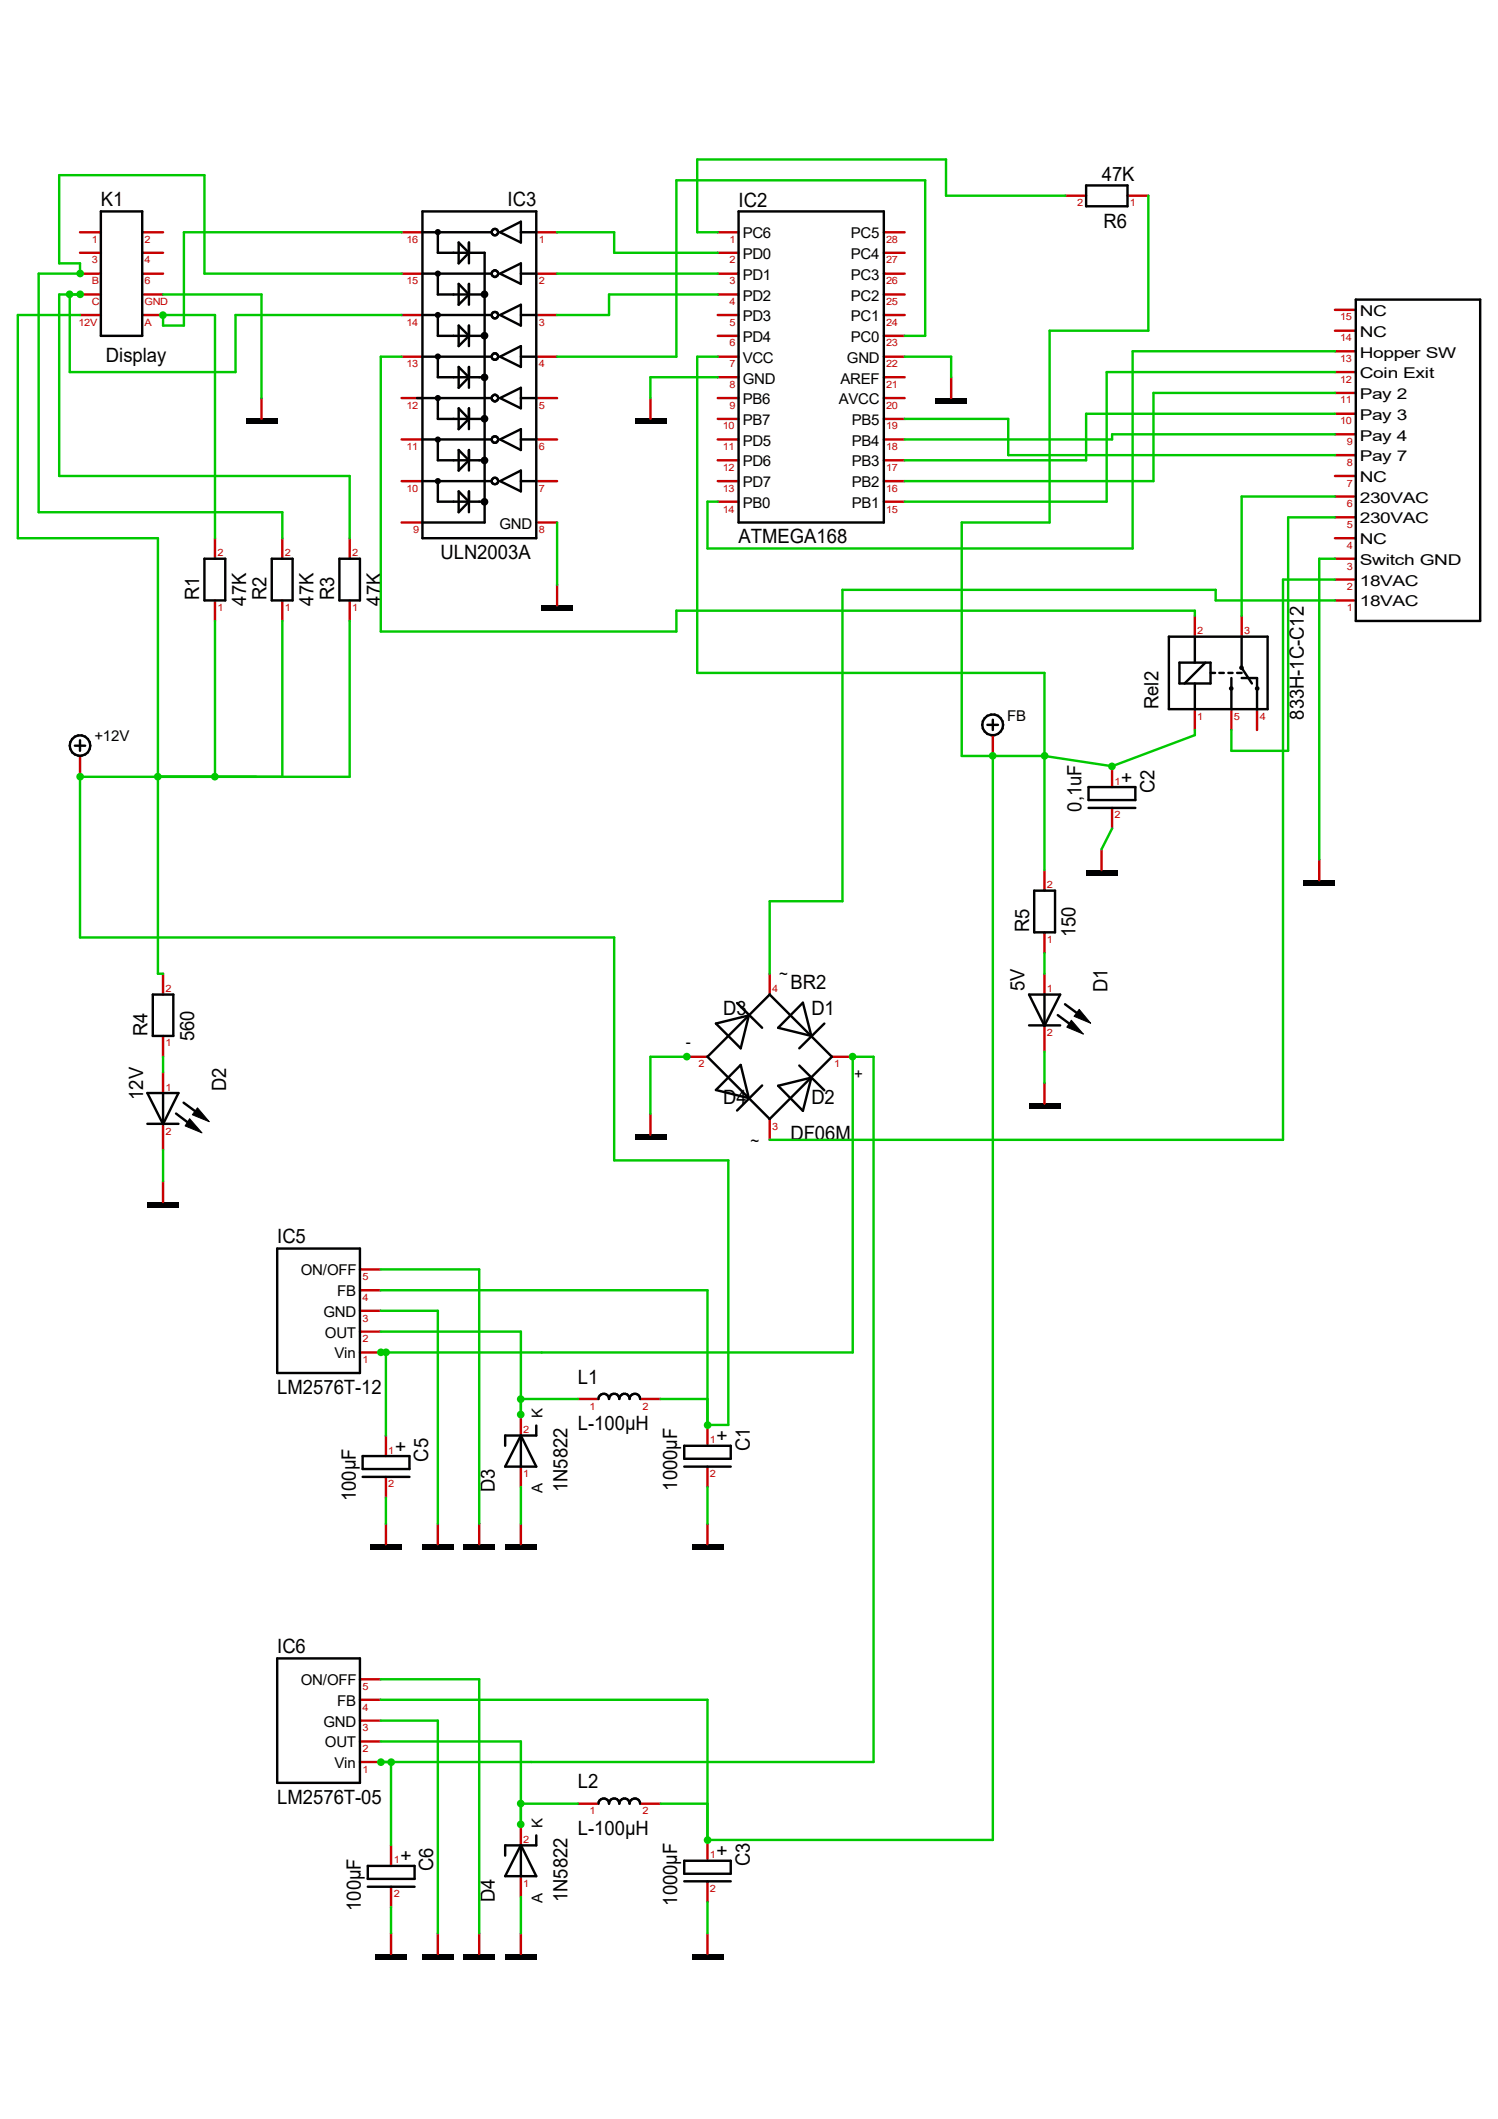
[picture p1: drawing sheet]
<svg xmlns="http://www.w3.org/2000/svg" width="210mm" height="297mm" viewBox="0 0 210 297" stroke-linecap="round" stroke-linejoin="round" font-family="sans-serif">
<path d="M149.4 27.4h2.9M158.1 27.4h2.9" fill="none" stroke="#c80000" stroke-width=".34"/>
<path d="M152.3 26h5.8v2.9h-5.8z" fill="none" stroke="#000001" stroke-width=".34"/>
<path d="M97 216.5h4.4v.7h-4.4z" fill-rule="evenodd" fill="#000001"/>
<path d="M99.2 213.6v2.9" fill="none" stroke="#c80000" stroke-width=".34"/>
<path d="M70.8 216.5h4.4v.7h-4.4z" fill-rule="evenodd" fill="#000001"/>
<path d="M73 213.6v2.9" fill="none" stroke="#c80000" stroke-width=".34"/>
<path d="M65 216.5h4.4v.7h-4.4z" fill-rule="evenodd" fill="#000001"/>
<path d="M67.2 213.6v2.9" fill="none" stroke="#c80000" stroke-width=".34"/>
<path d="M59.2 216.5h4.4v.7h-4.4z" fill-rule="evenodd" fill="#000001"/>
<path d="M61.4 213.6v2.9" fill="none" stroke="#c80000" stroke-width=".34"/>
<path d="M97 273.9h4.4v.7h-4.4z" fill-rule="evenodd" fill="#000001"/>
<path d="M99.2 271v2.9" fill="none" stroke="#c80000" stroke-width=".34"/>
<path d="M70.8 273.9h4.4v.7h-4.4z" fill-rule="evenodd" fill="#000001"/>
<path d="M73 271v2.9" fill="none" stroke="#c80000" stroke-width=".34"/>
<path d="M65 273.9h4.4v.7h-4.4z" fill-rule="evenodd" fill="#000001"/>
<path d="M67.2 271v2.9" fill="none" stroke="#c80000" stroke-width=".34"/>
<path d="M59.2 273.9h4.4v.7h-4.4z" fill-rule="evenodd" fill="#000001"/>
<path d="M61.4 271v2.9" fill="none" stroke="#c80000" stroke-width=".34"/>
<path d="M51.9 216.5h4.4v.7h-4.4z" fill-rule="evenodd" fill="#000001"/>
<path d="M54.1 213.6v2.9" fill="none" stroke="#c80000" stroke-width=".34"/>
<path d="M52.7 273.9h4.3v.7h-4.3z" fill-rule="evenodd" fill="#000001"/>
<g fill="none" stroke="#c80000" stroke-width=".34">
<path d="M11.2 106v2.9M139.2 103v3M50.5 177.9h2.9M50.5 180.8h2.9M50.5 183.7h2.9M50.5 186.6h2.9M50.5 189.6h2.9M73 198.3v2.9M81 196.1h2.9M89.7 196.1h2.9M99.2 199.7v2.9M54.1 201.2v2.9"/>
<path d="M54.1 207v2.9M73 205.6v2.8M99.2 205.6v2.8M50.5 235.4h2.9M50.5 238.3h2.9M50.5 241.2h2.9M50.5 244.1h2.9M50.5 247h2.9M54.8 258.6v2.9M73 255.7v2.9M81 252.8h2.9M89.7 252.8h2.9"/>
<path d="M99.2 257.9v2.9M54.8 264.5v2.8M54.8 271v2.9M73 263v2.9M99.2 263.7v2.9"/>
</g>
<g fill="none" stroke="#000001" stroke-width=".34">
<path d="M10.5 104.5h1.4M11.2 103.8v1.4M138.4 101.6h1.5M139.2 100.9v1.4M38.9 175h11.6v17.4h-11.6zM75.2 199.8v1.4h-4.4v1.4M83.9 196.1a.74 .74 0 0 1 .7-.7 .74 .74 0 0 1 .8 .7 .72 .72 0 0 1 .7-.7 .72 .72 0 0 1 .7 .7 .72 .72 0 0 1 .7-.7 .72 .72 0 0 1 .8 .7 .74 .74 0 0 1 .7-.7 .74 .74 0 0 1 .7 .7M50.8 207h6.6M50.8 204.1h6.6v1.8h-6.6zM73 201.2l2.2 4.4h-4.4zM73 201.2v4.4M95.9 202.6h6.5v1.9h-6.5z"/>
<path d="M95.9 205.6h6.5M38.9 232.5h11.6v17.4h-11.6zM73 258.6l2.2 4.4h-4.4zM73 258.6v4.4M75.2 257.3v1.4h-4.4v1.4M83.9 252.8a.74 .74 0 0 1 .7-.7 .74 .74 0 0 1 .8 .7 .72 .72 0 0 1 .7-.7 .72 .72 0 0 1 .7 .7 .72 .72 0 0 1 .7-.7 .72 .72 0 0 1 .8 .7 .74 .74 0 0 1 .7-.7 .74 .74 0 0 1 .7 .7M51.6 264.5h6.5M51.6 261.5h6.5v1.9h-6.5zM95.9 263.7h6.5M95.9 260.8h6.5v1.8h-6.5z"/>
<circle cx="11.2" cy="104.5" r="1.44"/>
<circle cx="139.2" cy="101.6" r="1.46"/>
</g>
<path d="M34.5 58.7h4.4v.7h-4.4z" fill-rule="evenodd" fill="#000001"/>
<path d="M36.7 55.8v2.9" fill="none" stroke="#c80000" stroke-width=".34"/>
<path d="M144.3 154.7h4.3v.7h-4.3z" fill-rule="evenodd" fill="#000001"/>
<path d="M146.4 151.8v2.9" fill="none" stroke="#c80000" stroke-width=".34"/>
<path d="M20.7 168.5h4.3v.7h-4.3z" fill-rule="evenodd" fill="#000001"/>
<path d="M22.9 136.5v2.9M146.4 122v2.8M146.4 130.7v2.9M22.9 145.2v2.9M22.9 165.6v2.9" fill="none" stroke="#c80000" stroke-width=".34"/>
<path d="M21.4 139.4h2.9v5.8h-2.9zM145 124.8h2.9v5.9h-2.9z" fill="none" stroke="#000001" stroke-width=".34"/>
<path d="M131.2 55.8h4.4v.7h-4.4z" fill-rule="evenodd" fill="#000001"/>
<path d="M133.3 52.9v2.9" fill="none" stroke="#c80000" stroke-width=".34"/>
<path d="M75.9 84.9h4.4v.7h-4.4z" fill-rule="evenodd" fill="#000001"/>
<path d="M30.1 75.4v2.9M39.6 75.4v2.9M49 75.4v2.9M30.1 84.2v2.8M39.6 84.2v2.8M49 84.2v2.8M78.1 82v2.9M146.4 136.5v2.9M22.9 150.3v2.9M22.9 157.6v3.6M146.4 143.8v3.6" fill="none" stroke="#c80000" stroke-width=".34"/>
<g fill="none" stroke="#000001" stroke-width=".34">
<path d="M28.7 78.3h2.9v5.9h-2.9zM38.1 78.3h2.9v5.9h-2.9zM47.6 78.3h2.9v5.9h-2.9zM144.3 139.4h4.3l-2.2 4.4zM146.4 139.4v4.4M20.7 157.5h4.3M20.7 153.2h4.3l-2.1 4.4zM22.9 153.2v4.4M24.7 156.1l2.4 1.8M25.7 154.6l2.5 1.7M144.3 143.7h4.3M148.3 142.3l2.4 1.8"/>
<path d="M149.3 140.8l2.4 1.7"/>
</g>
<g fill="#000001" stroke="#000001" stroke-width=".14">
<path d="M27.7 155.3l1.6 1.9-2.3-.9z"/>
<path d="M26.6 156.8l1.7 2-2.3-1z"/>
<path d="M151.3 141.5l1.6 1.9-2.3-.9z"/>
<path d="M150.2 143l1.7 1.9-2.3-.9z"/>
</g>
<g fill="#000001">
<circle cx="67.9" cy="70.3" r=".54"/>
<circle cx="67.9" cy="64.5" r=".54"/>
<circle cx="67.9" cy="58.7" r=".54"/>
<circle cx="67.9" cy="52.9" r=".54"/>
<circle cx="67.9" cy="47.1" r=".54"/>
<circle cx="67.9" cy="41.3" r=".54"/>
<circle cx="61.4" cy="67.4" r=".43"/>
<circle cx="61.4" cy="61.6" r=".43"/>
<circle cx="61.4" cy="55.8" r=".43"/>
<circle cx="61.4" cy="50" r=".43"/>
<circle cx="61.4" cy="44.2" r=".43"/>
<circle cx="61.4" cy="38.4" r=".43"/>
<circle cx="61.4" cy="32.5" r=".43"/>
</g>
<g fill="none" stroke="#c80000" stroke-width=".34">
<path d="M56.3 38.4h2.9M56.3 32.6h2.9M75.2 38.4h2.9M75.2 32.6h2.9M56.3 44.2h2.9M56.3 50h2.9M56.3 55.8h2.9M75.2 44.2h2.9M75.2 50h2.9M75.2 55.8h2.9M56.3 61.6h2.9M56.3 67.4h2.9"/>
<path d="M56.3 73.2h2.9M75.2 61.6h2.9M75.2 67.4h2.9M75.2 73.2h2.9"/>
</g>
<g fill="none" stroke="#000001" stroke-width=".34">
<path d="M59.2 29.6h16v45.8h-16zM59.2 32.6h9.7M59.2 38.4h9.7M61.4 32.6v2.8h6.5v37.8h-8.7M61.4 38.4v2.9h6.5M64.3 34l1.4 1.4-1.4 1.5zM64.3 39.8l1.4 1.5-1.4 1.4zM65.7 34v2.9M65.7 39.8v2.9M70.1 32.6l2.9-1.5v2.9zM70.1 38.4l2.9-1.5v2.9zM73 32.6h2.2"/>
<path d="M73 38.4h2.2M58.5 55.8h10.4M59.2 44.2h9.7M59.2 50h9.7M61.4 44.2v2.9h6.5M61.4 50v2.9h6.5M61.4 55.8v2.9h6.5M64.3 45.6l1.4 1.5-1.4 1.4zM64.3 51.4l1.4 1.5-1.4 1.5zM64.3 57.2l1.4 1.5-1.4 1.5zM65.7 45.6v2.9M65.7 51.4v3"/>
<path d="M65.7 57.2v3M70.1 44.2l2.9-1.5v2.9zM70.1 50l2.9-1.5v2.9zM70.1 55.8l2.9-1.4v2.8zM73 44.2h2.2M73 50h2.2M73 55.8h2.2M59.2 61.6h9.7M59.2 67.4h9.7M61.4 61.6v2.9h6.5M61.4 67.4v2.9h6.5M64.3 63.1l1.4 1.4-1.4 1.5z"/>
<path d="M64.3 68.9l1.4 1.4-1.4 1.5zM65.7 63.1v2.9M65.7 68.9v2.9M70.1 67.4l2.9-1.4v2.9zM70.1 61.6l2.9-1.4v2.9zM73 61.6h2.2M73 67.4h2.2"/>
<circle cx="69.4" cy="32.5" r=".46"/>
<circle cx="69.4" cy="38.3" r=".46"/>
<circle cx="69.4" cy="50" r=".46"/>
<circle cx="69.4" cy="44.2" r=".46"/>
<circle cx="69.4" cy="55.8" r=".46"/>
<circle cx="69.4" cy="61.6" r=".46"/>
<circle cx="69.4" cy="67.4" r=".46"/>
</g>
<path d="M89 159h4.4v.8h-4.4z" fill-rule="evenodd" fill="#000001"/>
<path d="M107.9 136.5v2.9M91.2 156.1v2.9M96.3 148.1h2.9M107.9 156.8v3M116.6 148.1h2.9" fill="none" stroke="#c80000" stroke-width=".34"/>
<path d="M107.9 139.4l8.7 8.7-8.7 8.7-8.7-8.7zM100.4 143.5l4.6-1.2-1.2 4.6zM103.3 140.6l3.5 3.5M103.8 149.3l1.2 4.6-4.6-1.1zM106.8 152.1l-3.5 3.6M109.1 152.2l4.6-1.2-1.1 4.7zM112.1 149.4l3.5 3.4M112.6 140.5l1.1 4.7-4.6-1.1zM115.6 143.5l-3.5 3.4" fill="none" stroke="#000001" stroke-width=".34"/>
<g fill="#000001">
<circle cx="172.6" cy="96.5" r=".33"/>
<circle cx="176.3" cy="96.5" r=".33"/>
<circle cx="174.1" cy="93.6" r=".33"/>
</g>
<path d="M167.5 86.3v2.9M167.5 99.4v2.9M172.6 99.4v2.9M174.1 86.3v2.9M176.2 99.4v2.9" fill="none" stroke="#c80000" stroke-width=".34"/>
<path d="M163.9 89.2h13.8v10.2h-13.8zM165.4 92.9h4.3v2.9h-4.3zM167.5 89.2v3.7M167.5 95.8v3.6M169 92.9l-2.9 2.9M169.7 94.3h.6M170.9 94.3h.7M172.2 94.3h.6M172.6 95v4.4M173.4 94.3h.7M174.1 89.2v4.4l1.4 2.2M174.1 95h2.1v4.4" fill="none" stroke="#000001" stroke-width=".34"/>
<path d="M89 58.7h4.4v.7h-4.4z" fill-rule="evenodd" fill="#000001"/>
<g fill="none" stroke="#c80000" stroke-width=".34">
<path d="M100.6 38.4h2.9M100.6 35.4h2.9M100.6 32.6h2.9M123.9 38.4h2.9M123.9 35.4h2.9M123.9 32.6h2.9M91.2 55.8v2.9M100.6 58.7h2.9M100.6 55.8h2.9M100.6 52.9h2.9M100.6 50h2.9M100.6 47.1h2.9"/>
<path d="M100.6 44.2h2.9M100.6 41.3h2.9M123.9 58.7h2.9M123.9 55.8h2.9M123.9 52.9h2.9M123.9 50h2.9M123.9 47.1h2.9M123.9 44.2h2.9M123.9 41.3h2.9M100.6 70.3h2.9M100.6 67.4h2.9M100.6 64.5h2.9"/>
<path d="M100.6 61.6h2.9M123.9 70.3h2.9M123.9 67.4h2.9M123.9 64.5h2.9M123.9 61.6h2.9"/>
</g>
<path d="M103.5 29.6h20.4v43.6h-20.4z" fill="none" stroke="#000001" stroke-width=".34"/>
<path d="M152.3 122h4.3v.7h-4.3z" fill-rule="evenodd" fill="#000001"/>
<g fill="none" stroke="#c80000" stroke-width=".34">
<path d="M11.2 32.6h2.9M11.2 35.4h2.9M11.2 38.4h2.9M19.9 32.6h3M19.9 35.4h3M19.9 38.4h3M11.2 41.3h2.9M11.2 44.2h2.9M19.9 41.3h3M19.9 44.2h3M154.4 119v3M155.9 107.4v2.9"/>
<path d="M155.9 113.2v2.9"/>
</g>
<path d="M14.1 29.6h5.8v17.5h-5.8zM152.6 113.2h6.6M152.6 110.3h6.6v1.8h-6.6z" fill="none" stroke="#000001" stroke-width=".34"/>
<path d="M182.8 123.4h4.4v.7h-4.4z" fill-rule="evenodd" fill="#000001"/>
<g fill="none" stroke="#c80000" stroke-width=".34">
<path d="M187.2 58h2.9M187.2 55.1h2.9M187.2 52.2h2.9M187.2 49.2h2.9M187.2 46.4h2.9M187.2 43.4h2.9M187.2 78.3h2.9M187.2 75.4h2.9M187.2 72.5h2.9M187.2 69.6h2.9M187.2 66.7h2.9M187.2 63.8h2.9"/>
<path d="M187.2 60.9h2.9M187.2 84.2h2.9M187.2 81.2h2.9M185 120.5v2.9"/>
</g>
<path d="M190.1 42h17.4v45h-17.4z" fill="none" stroke="#000001" stroke-width=".34"/>
<path d="M149.4 27.4h-16.8v-5h-34.9v10.2h2.9" fill="none" stroke="#00c800" stroke-width=".34"/>
<circle cx="73" cy="198.3" r=".54" fill="#00c800"/>
<path d="M73 196.1v2.2" fill="none" stroke="#00c800" stroke-width=".34"/>
<circle cx="73" cy="196.1" r=".54" fill="#00c800"/>
<path d="M161 27.4v19h-13.8v26.8h-12.4v32.8h11.6v16M167.5 102.3v.7l-11.6 4.4M53.4 186.6h19.6v11.7M73 196.1h8" fill="none" stroke="#00c800" stroke-width=".34"/>
<circle cx="155.9" cy="107.4" r=".54" fill="#00c800"/>
<path d="M100.6 50h-2.9v44.3h48.7v11.7" fill="none" stroke="#00c800" stroke-width=".34"/>
<circle cx="146.5" cy="105.9" r=".54" fill="#00c800"/>
<path d="M146.4 106l9.5 1.4" fill="none" stroke="#00c800" stroke-width=".34"/>
<circle cx="139.2" cy="105.9" r=".54" fill="#00c800"/>
<path d="M139.2 106v151.9" fill="none" stroke="#00c800" stroke-width=".34"/>
<circle cx="99.2" cy="257.9" r=".54" fill="#00c800"/>
<path d="M53.4 238.3h45.8v19.6h40M92.6 252.8h6.6" fill="none" stroke="#00c800" stroke-width=".34"/>
<circle cx="73" cy="255.7" r=".54" fill="#00c800"/>
<path d="M73 252.8v2.9" fill="none" stroke="#00c800" stroke-width=".34"/>
<circle cx="73" cy="252.8" r=".54" fill="#00c800"/>
<path d="M53.4 180.8h45.8v18.9M92.6 196.1h6.6M53.4 244.1h19.6v11.6M73 252.8h8" fill="none" stroke="#00c800" stroke-width=".34"/>
<circle cx="99.2" cy="199.7" r=".54" fill="#00c800"/>
<path d="M11.2 108.9v22.5h74.9v31.2h16v37.1h-2.9" fill="none" stroke="#00c800" stroke-width=".34"/>
<circle cx="11.2" cy="108.9" r=".54" fill="#00c800"/>
<path d="M11.2 44.2h-8.7v31.2h19.6v61.1h.8M30.1 87v21.9M49 87v21.9h-26.9" fill="none" stroke="#00c800" stroke-width=".34"/>
<circle cx="30.1" cy="108.9" r=".54" fill="#00c800"/>
<path d="M22.1 108.9h8" fill="none" stroke="#00c800" stroke-width=".34"/>
<circle cx="22.1" cy="108.9" r=".54" fill="#00c800"/>
<path d="M56.3 50h-2.9v38.5h41.4v-2.9h72.7v.7M126.8 47.1h2.9v-21.8h-34.9v24.7h-16.7M187.2 72.5h-6.6v32.7h-8v-2.9M187.2 69.6h-13.1v16.7M39.6 87v21.9h-28.4M187.2 81.2h-7.3v78.6h-72M187.2 84.2h-16.8v-1.5h-52.3v43.6h-10.2v10.2M146.4 133.6v2.9M22.9 148.1v2.2" fill="none" stroke="#00c800" stroke-width=".34"/>
<circle cx="22.8" cy="44.2" r=".54" fill="#00c800"/>
<path d="M56.3 32.6h-30.5v13h-2.9v-1.4h7.2v31.2" fill="none" stroke="#00c800" stroke-width=".34"/>
<circle cx="11.2" cy="38.3" r=".54" fill="#00c800"/>
<path d="M56.3 38.4h-27.6v-13.8h-20.4v12.3h2.9v1.5h-5.8v33.4h34.2v3.6" fill="none" stroke="#00c800" stroke-width=".34"/>
<circle cx="11.2" cy="41.3" r=".54" fill="#00c800"/>
<path d="M9.8 41.3h1.4" fill="none" stroke="#00c800" stroke-width=".34"/>
<circle cx="9.8" cy="41.3" r=".54" fill="#00c800"/>
<path d="M78.1 38.4h22.5M78.1 32.6h8v2.8h14.5M9.8 41.3v10.9h23.2v-8h23.3M11.2 41.3h-2.9v25.4h40.7v8.7M100.6 41.3h-15.2v2.9h-7.3M54.8 247v11.6" fill="none" stroke="#00c800" stroke-width=".34"/>
<g fill="#00c800">
<circle cx="54.8" cy="247" r=".54"/>
<circle cx="53.4" cy="247" r=".54"/>
</g>
<path d="M54.1 189.6v11.6M53.4 247h1.4" fill="none" stroke="#00c800" stroke-width=".34"/>
<g fill="#00c800">
<circle cx="54.1" cy="189.5" r=".54"/>
<circle cx="53.4" cy="189.5" r=".54"/>
</g>
<path d="M53.4 189.6h66.1v-41.5h3v98.9h-67.7" fill="none" stroke="#00c800" stroke-width=".34"/>
<circle cx="119.5" cy="148.1" r=".54" fill="#00c800"/>
<g fill="none" stroke="#00c800" stroke-width=".34">
<path d="M126.8 58.7h14.6v5.1h45.8M187.2 58h-34.9v6.5h-25.5M187.2 55.1h-25.5v12.3h-34.9M187.2 49.2h-28.4v27.7h-59.6v-6.6h1.4M187.2 52.2h-32v18.1h-28.4M187.2 60.9h-31.3v.7h-29.1M53.4 177.9h13.8v35.7M53.4 183.7h8v29.9M54.1 209.9v3.7M73 208.4v5.2M99.2 208.4v5.2M53.4 235.4h13.8v35.6"/>
<path d="M53.4 241.2h8v29.8M54.8 267.3v3.7M73 265.9v5.1M99.2 266.6v4.4"/>
</g>
<circle cx="96.3" cy="148.1" r=".54" fill="#00c800"/>
<path d="M22.9 41.3h13.8v14.5M100.6 52.9h-9.4v2.9M126.8 50h6.5v2.9M78.1 73.2v8.8M187.2 78.3h-2.2v42.2M155.9 116.1l-1.5 2.9M96.3 148.1h-5.1v8M146.4 147.4v4.4M22.9 161.2v4.4" fill="none" stroke="#00c800" stroke-width=".34"/>
<g font-size="2.8" fill="#000001">
<text x="14.1" y="28.9">K1</text>
<text x="71.2" y="28.9">IC3</text>
<text x="103.5" y="29">IC2</text>
<text x="154.5" y="25.4">47K</text>
<text x="154.7" y="31.9">R6</text>
<text x="14.9" y="50.7">Display</text>
<text x="103.5" y="76.1">ATMEGA168</text>
<text x="61.8" y="78.3">ULN2003A</text>
<text x="27.9" y="84.2" transform="rotate(-90 27.9 84.2)">R1</text>
<text x="34.5" y="84.9" transform="rotate(-90 34.5 84.9)">47K</text>
<text x="37.4" y="84.2" transform="rotate(-90 37.4 84.2)">R2</text>
<text x="43.9" y="84.9" transform="rotate(-90 43.9 84.9)">47K</text>
<text x="46.9" y="84.2" transform="rotate(-90 46.9 84.2)">R3</text>
<text x="53.4" y="84.9" transform="rotate(-90 53.4 84.9)">47K</text>
<text x="162.4" y="99.4" transform="rotate(-90 162.4 99.4)">Rel2</text>
<text x="182.8" y="100.9" transform="rotate(-90 182.8 100.9)">833H-1C-C12</text>
<text x="151.6" y="113.7" transform="rotate(-90 151.6 113.7)">0,1uF</text>
<text x="158.9" y="109.7" transform="rotate(-90 158.9 109.7)">+</text>
<text x="161.8" y="111.1" transform="rotate(-90 161.8 111.1)">C2</text>
<text x="144.3" y="130.7" transform="rotate(-90 144.3 130.7)">R5</text>
<text x="150.8" y="131.4" transform="rotate(-90 150.8 131.4)">150</text>
<text x="101.4" y="142.3">D3</text>
<text x="110.8" y="138.7">BR2</text>
<text x="113.7" y="142.3">D1</text>
<text x="143.6" y="138.9" transform="rotate(-90 143.6 138.9)">5V</text>
<text x="155.3" y="139.1" transform="rotate(-90 155.3 139.1)">D1</text>
<text x="20.7" y="145.2" transform="rotate(-90 20.7 145.2)">R4</text>
<text x="27.2" y="145.9" transform="rotate(-90 27.2 145.9)">560</text>
<text x="20.1" y="154.2" transform="rotate(-90 20.1 154.2)">12V</text>
<text x="31.7" y="152.9" transform="rotate(-90 31.7 152.9)">D2</text>
<text x="101.4" y="154.7">D4</text>
<text x="113.7" y="154.7">D2</text>
<text x="110.8" y="159.8">DF06M</text>
<text x="38.9" y="174.3">IC5</text>
<text x="38.9" y="195.4">LM2576T-12</text>
<text x="81" y="193.9">L1</text>
<text x="57.2" y="203.5" transform="rotate(-90 57.2 203.5)">+</text>
<text x="81" y="200.5">L-100µH</text>
<text x="102.2" y="202" transform="rotate(-90 102.2 202)">+</text>
<text x="105.1" y="203.4" transform="rotate(-90 105.1 203.4)">C1</text>
<text x="60" y="204.9" transform="rotate(-90 60 204.9)">C5</text>
<text x="69.4" y="209.2" transform="rotate(-90 69.4 209.2)">D3</text>
<text x="79.5" y="209.2" transform="rotate(-90 79.5 209.2)">1N5822</text>
<text x="95" y="209" transform="rotate(-90 95 209)">1000µF</text>
<text x="49.9" y="210.4" transform="rotate(-90 49.9 210.4)">100µF</text>
<text x="38.9" y="231.7">IC6</text>
<text x="81" y="250.6">L2</text>
<text x="38.9" y="252.8">LM2576T-05</text>
<text x="81" y="257.2">L-100µH</text>
<text x="57.9" y="260.9" transform="rotate(-90 57.9 260.9)">+</text>
<text x="60.7" y="262.3" transform="rotate(-90 60.7 262.3)">C6</text>
<text x="102.2" y="260.1" transform="rotate(-90 102.2 260.1)">+</text>
<text x="105.1" y="261.6" transform="rotate(-90 105.1 261.6)">C3</text>
<text x="50.6" y="267.8" transform="rotate(-90 50.6 267.8)">100µF</text>
<text x="69.4" y="266.6" transform="rotate(-90 69.4 266.6)">D4</text>
<text x="79.5" y="266.6" transform="rotate(-90 79.5 266.6)">1N5822</text>
<text x="95" y="267.1" transform="rotate(-90 95 267.1)">1000µF</text>
</g>
<g font-size="2.1" fill="#000001">
<text x="104.1" y="33.4">PC6</text>
<text x="119.3" y="33.4">PC5</text>
<text x="104.1" y="39.2">PD1</text>
<text x="104.1" y="36.3">PD0</text>
<text x="119.3" y="39.2">PC3</text>
<text x="119.3" y="36.3">PC4</text>
<text x="104.1" y="47.9">PD4</text>
<text x="104.1" y="45">PD3</text>
<text x="104.1" y="42.1">PD2</text>
<text x="119.3" y="47.9">PC0</text>
<text x="119.3" y="45">PC1</text>
<text x="119.3" y="42.1">PC2</text>
<text x="190.6" y="47.2">NC</text>
<text x="190.6" y="44.3">NC</text>
<text x="104.1" y="53.8">GND</text>
<text x="104.1" y="50.8">VCC</text>
<text x="117.9" y="53.8">AREF</text>
<text x="118.7" y="50.8">GND</text>
<text x="190.6" y="53">Coin Exit</text>
<text x="190.6" y="50.1">Hopper SW</text>
<text x="104.1" y="59.6">PB7</text>
<text x="104.1" y="56.6">PB6</text>
<text x="117.6" y="56.6">AVCC</text>
<text x="119.4" y="59.6">PB5</text>
<text x="190.6" y="58.8">Pay 3</text>
<text x="190.6" y="55.9">Pay 2</text>
<text x="104.1" y="65.4">PD6</text>
<text x="104.1" y="62.5">PD5</text>
<text x="119.4" y="65.4">PB3</text>
<text x="119.4" y="62.5">PB4</text>
<text x="190.6" y="64.6">Pay 7</text>
<text x="190.6" y="61.8">Pay 4</text>
<text x="104.1" y="71.2">PB0</text>
<text x="104.1" y="68.3">PD7</text>
<text x="119.4" y="71.2">PB1</text>
<text x="119.4" y="68.3">PB2</text>
<text x="190.6" y="70.5">230VAC</text>
<text x="190.6" y="67.6">NC</text>
<text x="70" y="74.1">GND</text>
<text x="190.6" y="76.3">NC</text>
<text x="190.6" y="73.4">230VAC</text>
<text x="190.6" y="82.1">18VAC</text>
<text x="190.6" y="79.2">Switch GND</text>
<text x="190.6" y="85">18VAC</text>
<text x="141.2" y="101">FB</text>
<text x="13.2" y="103.9">+12V</text>
<text x="109.2" y="137.3">~</text>
<text x="96.1" y="146.8">-</text>
<text x="119.8" y="151.2">+</text>
<text x="105.2" y="160.6">~</text>
<text x="42.2" y="178.8">ON/OFF</text>
<text x="45.3" y="184.6">GND</text>
<text x="47.3" y="181.7">FB</text>
<text x="45.6" y="187.5">OUT</text>
<text x="46.9" y="190.4">Vin</text>
<text x="76.1" y="198.8" transform="rotate(-90 76.1 198.8)">K</text>
<text x="76.1" y="209.3" transform="rotate(-90 76.1 209.3)">A</text>
<text x="42.2" y="236.2">ON/OFF</text>
<text x="47.3" y="239.1">FB</text>
<text x="45.3" y="242">GND</text>
<text x="45.6" y="244.9">OUT</text>
<text x="46.9" y="247.9">Vin</text>
<text x="76.1" y="256.2" transform="rotate(-90 76.1 256.2)">K</text>
<text x="76.1" y="266.8" transform="rotate(-90 76.1 266.8)">A</text>
</g>
<g font-size="1.4" fill="#c80000">
<text x="151" y="28.9">2</text>
<text x="158.4" y="28.9">1</text>
<text x="12.9" y="34">1</text>
<text x="20.3" y="34">2</text>
<text x="57" y="34">16</text>
<text x="75.5" y="34">1</text>
<text x="102.3" y="34">1</text>
<text x="124.2" y="34">28</text>
<text x="12.9" y="39.8">B</text>
<text x="12.9" y="36.9">3</text>
<text x="20.3" y="36.9">4</text>
<text x="20.3" y="39.8">6</text>
<text x="57" y="39.8">15</text>
<text x="75.5" y="39.8">2</text>
<text x="102.3" y="39.8">3</text>
<text x="102.3" y="36.9">2</text>
<text x="124.2" y="39.8">26</text>
<text x="124.2" y="36.9">27</text>
<text x="11" y="45.6">12V</text>
<text x="12.9" y="42.8">C</text>
<text x="20.3" y="42.8">GND</text>
<text x="20.3" y="45.6">A</text>
<text x="57" y="45.6">14</text>
<text x="75.5" y="45.6">3</text>
<text x="102.3" y="45.6">5</text>
<text x="102.3" y="42.8">4</text>
<text x="124.2" y="45.6">24</text>
<text x="124.2" y="42.8">25</text>
<text x="187.9" y="47.8">14</text>
<text x="187.9" y="44.9">15</text>
<text x="57" y="51.5">13</text>
<text x="75.5" y="51.5">4</text>
<text x="102.3" y="51.5">7</text>
<text x="102.3" y="48.6">6</text>
<text x="124.2" y="51.5">22</text>
<text x="124.2" y="48.6">23</text>
<text x="187.9" y="53.6">12</text>
<text x="187.9" y="50.8">13</text>
<text x="57" y="57.3">12</text>
<text x="75.5" y="57.3">5</text>
<text x="102.3" y="57.3">9</text>
<text x="102.3" y="54.4">8</text>
<text x="124.2" y="57.3">20</text>
<text x="124.2" y="54.4">21</text>
<text x="187.9" y="59.5">10</text>
<text x="187.9" y="56.6">11</text>
<text x="57" y="63.1">11</text>
<text x="75.5" y="63.1">6</text>
<text x="101.3" y="66">12</text>
<text x="101.3" y="63.1">11</text>
<text x="101.3" y="60.2">10</text>
<text x="124.2" y="66">17</text>
<text x="124.2" y="63.1">18</text>
<text x="124.2" y="60.2">19</text>
<text x="188.8" y="65.3">8</text>
<text x="188.8" y="62.4">9</text>
<text x="57" y="68.9">10</text>
<text x="75.5" y="68.9">7</text>
<text x="101.3" y="71.8">14</text>
<text x="101.3" y="68.9">13</text>
<text x="124.2" y="71.8">15</text>
<text x="124.2" y="68.9">16</text>
<text x="188.8" y="71.1">6</text>
<text x="188.8" y="68.2">7</text>
<text x="30.5" y="78">2</text>
<text x="39.9" y="78">2</text>
<text x="49.4" y="78">2</text>
<text x="57.9" y="74.7">9</text>
<text x="75.5" y="74.7">8</text>
<text x="188.8" y="76.9">4</text>
<text x="188.8" y="74">5</text>
<text x="188.8" y="82.7">2</text>
<text x="188.8" y="79.8">3</text>
<text x="30.5" y="85.6">1</text>
<text x="39.9" y="85.6">1</text>
<text x="49.4" y="85.6">1</text>
<text x="167.9" y="88.9">2</text>
<text x="174.4" y="88.9">3</text>
<text x="188.8" y="85.6">1</text>
<text x="167.9" y="100.9">1</text>
<text x="173" y="100.9">5</text>
<text x="176.6" y="100.9">4</text>
<text x="156.3" y="110">1</text>
<text x="156.3" y="114.7">2</text>
<text x="146.8" y="124.5">2</text>
<text x="146.8" y="132.2">1</text>
<text x="23.2" y="139.1">2</text>
<text x="108.2" y="139.1">4</text>
<text x="146.8" y="139.1">1</text>
<text x="23.2" y="146.7">1</text>
<text x="97.9" y="149.6">2</text>
<text x="117" y="149.6">1</text>
<text x="146.8" y="145.2">2</text>
<text x="23.2" y="152.9">1</text>
<text x="23.2" y="159">2</text>
<text x="108.2" y="158.3">3</text>
<text x="50.8" y="179.4">5</text>
<text x="50.8" y="182.3">4</text>
<text x="50.8" y="185.2">3</text>
<text x="50.8" y="188.1">2</text>
<text x="50.8" y="191">1</text>
<text x="82.6" y="197.6">1</text>
<text x="90.1" y="197.6">2</text>
<text x="54.4" y="203.7">1</text>
<text x="73.4" y="200.8">2</text>
<text x="99.5" y="202.3">1</text>
<text x="54.4" y="208.5">2</text>
<text x="73.4" y="207">1</text>
<text x="99.5" y="207">2</text>
<text x="50.8" y="236.9">5</text>
<text x="50.8" y="239.8">4</text>
<text x="50.8" y="242.6">3</text>
<text x="50.8" y="245.6">2</text>
<text x="50.8" y="248.5">1</text>
<text x="82.6" y="254.3">1</text>
<text x="90.1" y="254.3">2</text>
<text x="55.2" y="261.2">1</text>
<text x="73.4" y="258.3">2</text>
<text x="99.5" y="260.5">1</text>
<text x="55.2" y="265.9">2</text>
<text x="73.4" y="264.5">1</text>
<text x="99.5" y="265.2">2</text>
</g>
</svg>
